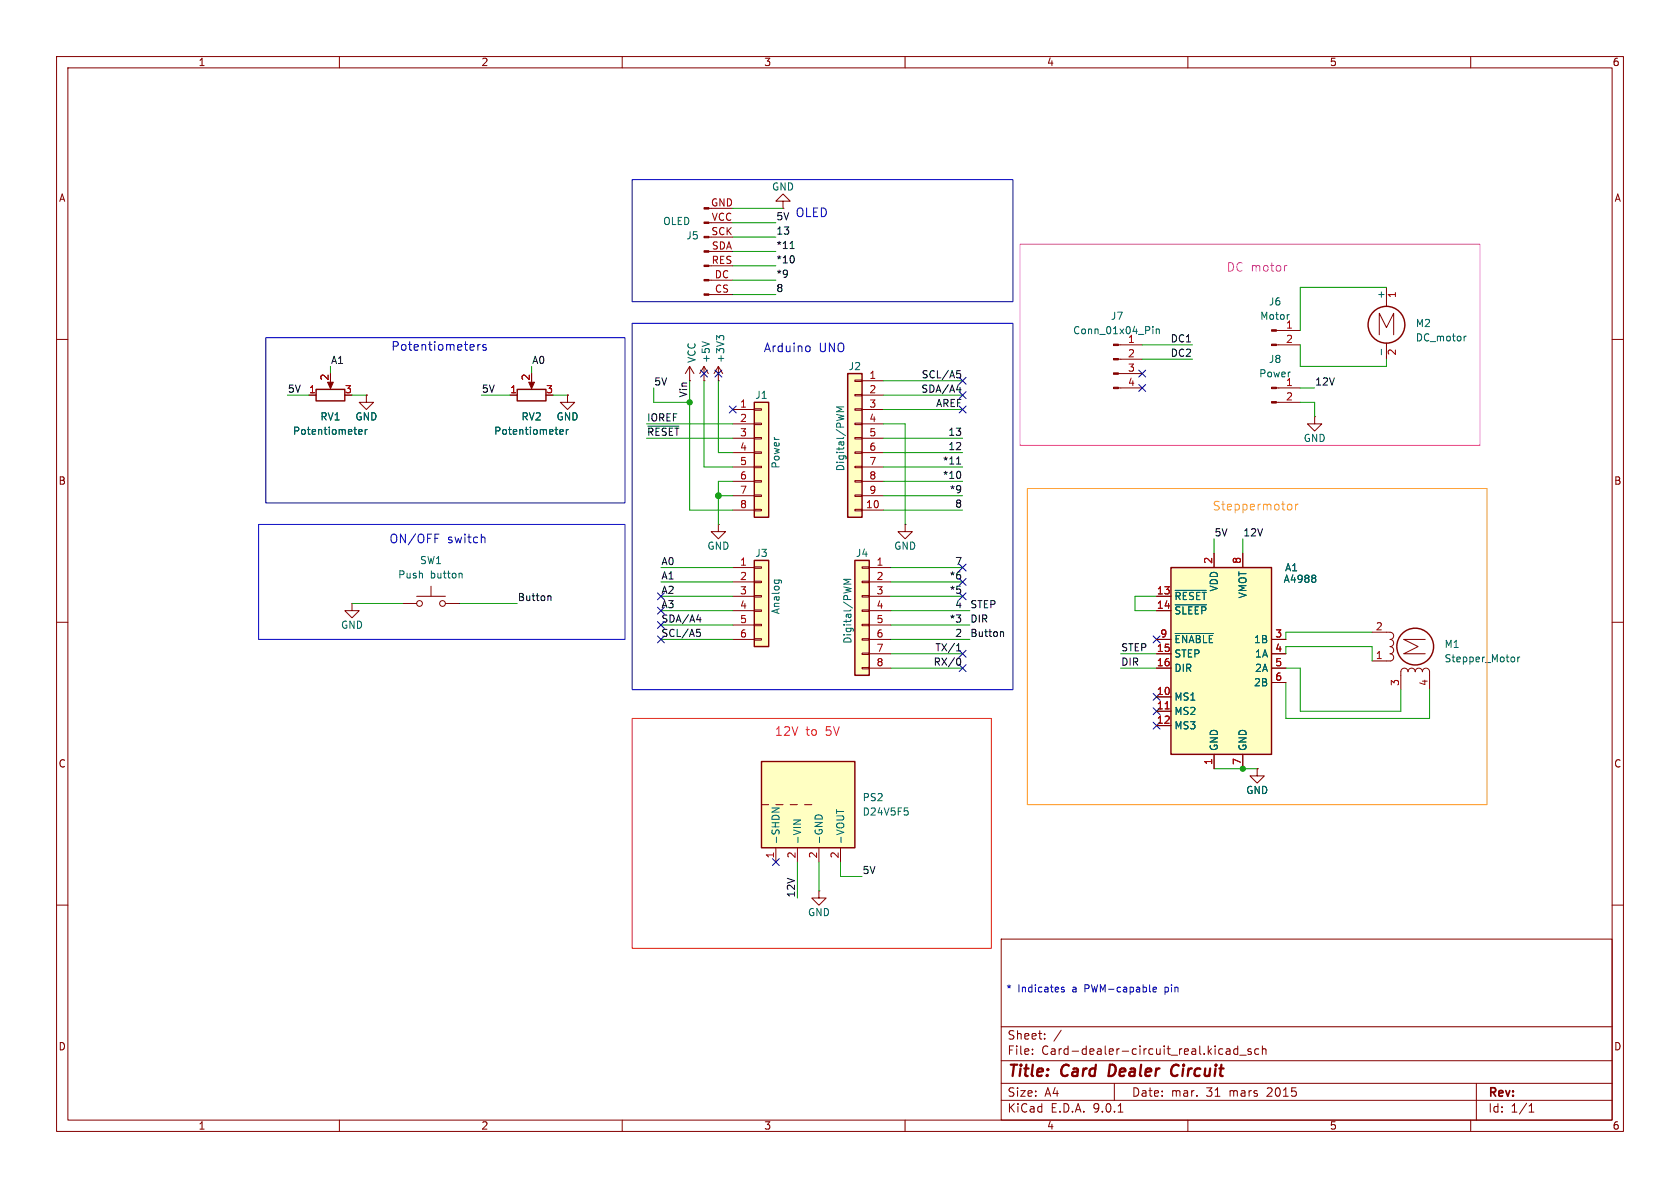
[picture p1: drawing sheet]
<svg xmlns="http://www.w3.org/2000/svg" width="297mm" height="210mm" viewBox="0 0 297 210" stroke-linecap="round" stroke-linejoin="round" font-family="sans-serif">
<g fill="none" stroke="#840000" stroke-width=".18">
<path d="M10 10h277v190h-277zM12 12h273v186h-273zM60 10v2M110 10v2M160 10v2M210 10v2M260 10v2M225.7 58.4h4.2M243.8 59.2v-3.8l1.3 2.5 1.3-2.5v3.8M245.1 50.8v3.4M10 60h2M197.7 61h4.2"/>
<path d="M197.7 63.5h4.2M197.7 66h4.2M197.7 68.6h4.2M225.7 61h4.2M232.4 73.7v1.2h1.3l-1.3 1.3-1.3-1.3h1.3M232.4 73.7h.1M245.1 60.7v2.8M285 60h2M10 110h2M242.6 111.8h3.1a.64 .64 0 0 1 .7 .6 .64 .64 0 0 1-.7 .6M245.7 113a.63 .63 0 0 1 .7 .7 .63 .63 0 0 1-.7 .6 .63 .63 0 0 1 .7 .6 .63 .63 0 0 1-.7 .7 .64 .64 0 0 1 .7 .6 .64 .64 0 0 1-.7 .6h-3.1M252 113h-3.8l2.5 1.3-2.5 1.3h3.8"/>
<path d="M285 110h2M247.6 121.9v-3.2a.64 .64 0 0 1 .7-.6 .64 .64 0 0 1 .6 .6 .64 .64 0 0 1 .7-.6 .64 .64 0 0 1 .6 .6 .64 .64 0 0 1 .6-.6 .64 .64 0 0 1 .7 .6 .64 .64 0 0 1 .6-.6 .64 .64 0 0 1 .6 .6v3.2M144.8 157.5v1.3h1.2l-1.2 1.2-1.3-1.2h1.3M144.8 157.5h.1M10 160h2M177 166h108v32h-108zM285 160h2M60 198v2M110 198v2M160 198v2M177 194.5h108M177 191.5h108"/>
<path d="M177 187.5h108M177 181.5h108M182.5 186.3v.1M182.5 185.5v.1M184.7 183.6v.1M184.7 182.8v.1M187.6 182.1l-1.3 2M197 191.5v3M197.7 196.6h.8M210 198v2M216.8 185.5h.6l.1 .9M217.5 185.8h-.5a.29 .29 0 0 0-.3 .3 .29 .29 0 0 0 .3 .3l.5-.1"/>
<path d="M218.8 185.5l-.4-.1-.3 .3v.4l.1 .2h.6M218.8 184.9v1.5M219.2 186.5h1.1M221.2 185.5l-.4-.1-.2 .2 .1 .2 .5 .2v.3h-.6M222.5 185.5l-.4-.1-.3 .3v.4l.2 .2h.5M223.2 185.5l.2-.1 .3 .1 .1 .9M223.2 184.9v1.5M260 198v2M261 191.5v6.5M270.3 196.6h.9M270.3 195.5l.4-.4v1.5"/>
</g>
<path d="M196.2 188.2l-.2 2h.4M208 188.2a1.13 1.13 0 0 0-.9 .7 1.13 1.13 0 0 0 .2 1.2l.3 .1 .5-.1" fill="none" stroke="#840000" stroke-width=".4"/>
<g fill="none" stroke="#840000" stroke-width=".25">
<circle cx="245.1" cy="57.4" r="3.3"/>
<circle cx="250.2" cy="114.3" r="3.3"/>
</g>
<path d="M203.8 57.7v.2M203.8 58.2v.8M204.4 58.2v.8M204.4 58.3l.2-.1h.3l.1 .8M227.8 55.6h.1M259.2 59.4l-.4 .3M244.2 61.7v1M267.5 116.2l.3 .2v.4l-.3 .2M268.3 116.2v.8M268.7 116.2l-.4 .2" fill="none" stroke="#006464" stroke-width=".18"/>
<g fill="#840000" stroke="#840000" stroke-width=".18">
<path d="M224.8 58.3h.9v.2h-.9z"/>
<path d="M224.8 60.8h.9v.3h-.9z"/>
<path d="M196.8 60.8h.9v.3h-.9z"/>
<path d="M196.8 63.4h.9v.2h-.9z"/>
<path d="M196.8 65.9h.9v.3h-.9z"/>
<path d="M196.8 68.5h.9v.2h-.9z"/>
</g>
<path d="M134.6 134.6h16.5v15.3h-16.5z" fill="#ffffc2"/>
<path d="M134.6 134.6h16.5v15.3h-16.5z" fill="none" stroke="#840000" stroke-width=".25"/>
<path d="M222.2 135.9v1.3h1.3l-1.3 1.2-1.2-1.2h1.2M222.2 135.9h.1M134.6 142.2h1.3M137.2 142.2h1.2M137.2 149.9v2.5M139.7 142.2h1.3M141 149.9v2.5M142.2 142.2h1.3M144.8 149.9v2.5M148.6 149.9v2.5" fill="none" stroke="#840000" stroke-width=".18"/>
<path d="M136.5 142.8h1.2l-1.2 .8M140.3 145h1.2l-1.2 .7M144.1 144.5a.68 .68 0 0 1 .6-.5 .68 .68 0 0 1 .7 .5M147.9 143.1v.7M159.9 142.8h.6M160.3 143.3l.3 .2v.3l-.3 .3" fill="none" stroke="#006464" stroke-width=".18"/>
<path d="M207 100.3h17.8v33.1h-17.8z" fill="#ffffc2"/>
<path d="M207 100.3h17.8v33.1h-17.8z" fill="none" stroke="#840000" stroke-width=".25"/>
<g fill="none" stroke="#840000" stroke-width=".18">
<path d="M214.6 97.8v2.5M219.7 97.8v2.5M204.5 105.4h2.5M204.5 108h2.5M204.5 113h2.5M204.5 115.6h2.5M204.5 118.1h2.5M224.8 113h2.5M224.8 115.6h2.5M224.8 118.1h2.5M204.5 123.2h2.5M204.5 125.7h2.5"/>
<path d="M204.5 128.3h2.5M214.6 133.4v2.5M219.7 133.4v2.5M224.8 120.7h2.5"/>
</g>
<path d="M207.7 104.4h5.5M207.7 106.9h5.6M207.7 112h6.8M232.4 101.7l.2 .2-.2 .3 .2 .3v.2l-.2 .2" fill="none" stroke="#006464" stroke-width=".18"/>
<path d="M206 125.3h.7" fill="none" stroke="#a90000" stroke-width=".18"/>
<path d="M151.1 99.1h2.6v20.3h-2.6z" fill="#ffffc2"/>
<path d="M151.1 99.1h2.6v20.3h-2.6z" fill="none" stroke="#840000" stroke-width=".25"/>
<g fill="none" stroke="#840000" stroke-width=".18">
<path d="M127 92.7v1.3h1.3l-1.3 1.3-1.3-1.3h1.3M127 92.7h.1M152.4 100.2h1.3v.3h-1.3zM152.4 102.7h1.3v.3h-1.3zM152.4 105.3h1.3v.2h-1.3zM152.4 107.8h1.3v.3h-1.3zM152.4 110.4h1.3v.2h-1.3zM152.4 112.9h1.3v.3h-1.3zM152.4 115.4h1.3v.3h-1.3zM152.4 118h1.3v.2h-1.3zM153.7 100.3h3.8M153.7 102.9h3.8"/>
<path d="M153.7 105.4h3.8M153.7 108h3.8M153.7 110.5h3.8M153.7 113h3.8M153.7 115.6h3.8M153.7 118.1h3.8"/>
</g>
<path d="M150.4 102.4h-1.2l.9 .4-.9 .5h1.2" fill="none" stroke="#006464" stroke-width=".18"/>
<path d="M133.3 71.1h2.6v20.3h-2.6z" fill="#ffffc2"/>
<path d="M133.3 71.1h2.6v20.3h-2.6z" fill="none" stroke="#840000" stroke-width=".25"/>
<g fill="none" stroke="#840000" stroke-width=".18">
<path d="M129.5 72.4h3.8M129.5 74.9h3.8M129.5 77.5h3.8M133.3 72.3h1.3v.2h-1.3zM133.3 74.8h1.3v.3h-1.3zM133.3 77.3h1.3v.3h-1.3zM133.3 79.9h1.3v.2h-1.3zM129.5 80h3.8M129.5 82.6h3.8M129.5 85.1h3.8M129.5 87.6h3.8M129.5 90.2h3.8"/>
<path d="M133.3 82.4h1.3v.3h-1.3zM133.3 85h1.3v.2h-1.3zM133.3 87.5h1.3v.3h-1.3zM133.3 90h1.3v.3h-1.3zM62.2 106.7v1.3h1.3l-1.3 1.2-1.2-1.2h1.2M62.2 106.7h.1M71.1 106.7h2.6M73.7 105.4h5M76.2 103.6v1.8M78.7 106.7h2.6"/>
<circle cx="74.2" cy="106.7" r=".51"/>
<circle cx="78.2" cy="106.7" r=".51"/>
</g>
<path d="M81.3 101.3l.4 .2v.7" fill="none" stroke="#006464" stroke-width=".18"/>
<path d="M133.3 99.1h2.6v15.2h-2.6z" fill="#ffffc2"/>
<path d="M55.9 68.8h5.1v2.1h-5.1zM91.4 68.8h5.1v2.1h-5.1zM133.3 99.1h2.6v15.2h-2.6z" fill="none" stroke="#840000" stroke-width=".25"/>
<g fill="none" stroke="#840000" stroke-width=".18">
<path d="M54.6 69.9h1.3M58.4 67.3v1M64.8 69.9v1.2h1.2l-1.2 1.3-1.3-1.3h1.3M64.8 69.9h.1M90.2 69.9h1.2M94 67.3v1M100.3 69.9v1.2h1.3l-1.3 1.3-1.2-1.3h1.2M100.3 69.9h.1M160 92.7v1.3h1.3l-1.3 1.3-1.3-1.3h1.3M160 92.7h.1M129.5 100.3h3.8M129.5 102.9h3.8"/>
<path d="M129.5 105.4h3.8M129.5 108h3.8M129.5 110.5h3.8M129.5 113h3.8M133.3 100.2h1.3v.3h-1.3zM133.3 102.7h1.3v.3h-1.3zM133.3 105.3h1.3v.2h-1.3zM133.3 107.8h1.3v.3h-1.3zM133.3 110.4h1.3v.2h-1.3zM133.3 112.9h1.3v.3h-1.3z"/>
</g>
<path d="M63.4 76.4l.6-.2v-.2l-.4-.1-.2 .2 .1 .6h.5M64.6 75.9v.9M64.9 75.9l-.3 .3M99 76.4l.6-.2-.1-.2-.3-.1-.2 .2v.6h.5M100.1 75.9v.9M100.5 75.9l-.4 .3M136.9 102.5h1l.3 .3M137 102.5l-.1 .4M137.7 102.5v.4" fill="none" stroke="#006464" stroke-width=".18"/>
<g fill="#840000" stroke="#840000" stroke-width=".18">
<path d="M93.5 67.6h1l-.5 1.1z"/>
<path d="M57.9 67.6h1l-.5 1.1z"/>
</g>
<path d="M149.9 66h2.5v25.4h-2.5z" fill="#ffffc2"/>
<path d="M149.9 66h2.5v25.4h-2.5z" fill="none" stroke="#840000" stroke-width=".25"/>
<g fill="none" stroke="#840000" stroke-width=".18">
<path d="M125.7 36.8h3.8M125.7 39.4h3.8M138.4 35.6h1.3l-1.3-1.3-1.2 1.3h1.2v1.2M138.4 36.8h.1M125.3 49.5h4.2M125.3 52.1h4.2M125.7 41.9h3.8M125.7 44.5h3.8M125.7 47h3.8M54.6 69.9h1.3M64.8 69.9h.1M90.2 69.9h1.2"/>
<path d="M100.3 69.9h.1M121.9 64.8l-.7 1.2M121.9 64.8l.8 1.2M121.9 64.8v2.5M124.5 67.3h.1M124.5 64.8l-.8 1.2M124.5 64.8l.7 1.2M124.5 64.8v2.5M127 67.3h.1M127 64.8l-.8 1.2M127 64.8l.8 1.2M127 64.8v2.5"/>
<path d="M151.1 67.2h1.3v.2h-1.3zM151.1 69.7h1.3v.3h-1.3zM151.1 72.3h1.3v.2h-1.3zM151.1 74.8h1.3v.3h-1.3zM151.1 77.3h1.3v.3h-1.3zM151.1 79.9h1.3v.2h-1.3zM152.4 67.3h3.8M152.4 69.9h3.8M152.4 72.4h3.8M152.4 74.9h3.8M152.4 77.5h3.8M225.7 68.6h4.2"/>
<path d="M225.7 71.1h4.2M151.1 82.4h1.3v.3h-1.3zM151.1 85h1.3v.2h-1.3zM151.1 87.5h1.3v.3h-1.3zM151.1 90h1.3v.3h-1.3zM152.4 80h3.8M152.4 82.6h3.8M152.4 85.1h3.8M152.4 87.6h3.8M152.4 90.2h3.8M214.6 97.8v2.5M219.7 97.8v2.5"/>
<path d="M204.5 105.4h2.5M204.5 108h2.5M204.5 113h2.5M204.5 115.6h2.5M204.5 118.1h2.5M224.8 113h2.5M224.8 115.6h2.5M224.8 118.1h2.5M204.5 123.2h2.5M204.5 125.7h2.5M204.5 128.3h2.5M214.6 133.4v2.5"/>
<path d="M219.7 133.4v2.5M222.2 135.9h.1M224.8 120.7h2.5"/>
</g>
<g fill="none" stroke="#006464" stroke-width=".18">
<path d="M127.2 59.7l-.5-.4v.8M127.2 59.6l.2-.3h.3l.3 .3M63.4 76.4l.6-.2v-.2l-.4-.1-.2 .2 .1 .6h.5M64.6 75.9v.9M64.9 75.9l-.3 .3M99 76.4l.6-.2-.1-.2-.3-.1-.2 .2v.6h.5M100.1 75.9v.9M100.5 75.9l-.4 .3M124.1 60.4l1.3 .4M149.2 71.9h-1.3l.9 .5-.9 .4h1.3M207.7 104.4h5.5M207.7 106.9h5.6"/>
<path d="M207.7 112h6.8M232.4 101.7l.2 .2-.2 .3 .2 .3v.2l-.2 .2"/>
</g>
<g fill="#840000" stroke="#840000" stroke-width=".18">
<path d="M224.8 68.5h.9v.2h-.9z"/>
<path d="M224.8 71h.9v.2h-.9z"/>
<path d="M124.5 36.7h.8v.3h-.8z"/>
<path d="M124.5 39.2h.8v.3h-.8z"/>
<path d="M124.5 41.8h.8v.2h-.8z"/>
<path d="M124.5 44.3h.8v.3h-.8z"/>
<path d="M124.5 46.9h.8v.2h-.8z"/>
<path d="M124.5 49.4h.8v.3h-.8z"/>
<path d="M124.5 51.9h.8v.3h-.8z"/>
</g>
<g fill="none" stroke="#0f0f0f" stroke-width=".18">
<path d="M139.7 43.9h.7M140.3 45.4v.8M114.5 75.3h5.5M169.1 68.9h.8M169.2 65.5h.6M169.3 66h.3l.2 .3-.1 .4-.4 .1M169.7 68.5v.8M169.1 82h.7M169.8 83.5v.8M97 105.3l.4 .2v.7M123.2 111.2h.6M123.2 109.6h.8"/>
<path d="M123.3 111.7h.3l.2 .3v.4l-.5 .1M123.8 109.1v.9M169.1 115.1h.7M169.2 114.1l.3-.3v1.3M169.4 116.3a.68 .68 0 0 1 .5 .7 .68 .68 0 0 1-.5 .6M177.1 111.7l.3 .2v.6"/>
</g>
<g fill="none" stroke="#009600" stroke-width=".18">
<path d="M129.5 39.4h7.7M129.5 36.8h8.9M129.5 49.5h7.7M129.5 44.5h7.7M129.5 41.9h7.7M129.5 47h7.7M129.5 52.1h7.7M245.1 50.8h-15.2v7.6M50.8 69.9h3.8M58.4 64.8v1.2M62.2 69.9h2.6M85.1 69.9h5.1"/>
<path d="M94 64.8v1.2M97.8 69.9h2.5M114.3 77.5h15.2M114.3 74.9h15.2M115.6 68.6v2.5h6.3M121.9 67.3v22.9h7.6M124.5 67.3v15.3h5M127 67.3v12.7h2.5M156.2 74.9h3.8v17.8M156.2 72.4h14M156.2 77.5h14M156.2 69.9h14"/>
<path d="M156.2 67.3h14M201.9 61h8.9M201.9 63.5h8.9M229.9 61v3.8h15.2v-1.3M229.9 71.1h2.5v2.6M229.9 68.6h2.5M127 87.6h2.5M129.5 85.1h-2.5v7.6M156.2 87.6h14M156.2 85.1h14M156.2 80h14M156.2 90.2h14"/>
<path d="M156.2 82.6h14M214.6 95.3v2.5M219.7 95.3v2.5M62.2 106.7h8.9M81.3 106.7h10.1M116.8 108h12.7M116.8 100.3h12.7M116.8 105.4h12.7M116.8 113h12.7M116.8 110.5h12.7M116.8 102.9h12.7M157.5 118.1h12.7"/>
<path d="M157.5 115.6h12.7M157.5 108h13.9M157.5 100.3h12.7M157.5 105.4h12.7M157.5 113h13.9M157.5 110.5h13.9M157.5 102.9h12.7M198.1 118.1h6.4M198.1 115.6h6.4M204.5 105.4h-3.8v2.6h3.8M227.3 115.6v-1.3h15.3v2.5M227.3 118.1h2.6v7.6h17.7v-3.8"/>
<path d="M242.6 111.8h-15.3v1.2M214.6 135.9h7.6M227.3 120.7v6.3h25.4v-5.1M141 152.4v6.4M144.8 152.4v5.1M148.6 152.4v2.5h3.8"/>
</g>
<g fill="none" stroke="#000084" stroke-width=".18">
<path d="M123.9 65.4l1.2 1.2M125.1 65.4l-1.2 1.2M126.4 65.4l1.2 1.2M127.6 65.4l-1.2 1.2M128.9 71.8l1.2 1.2M130.1 71.8l-1.2 1.2M169.6 71.8l1.2 1.2M169.6 66.7l1.2 1.2M169.6 69.2l1.2 1.3M170.8 71.8l-1.2 1.2M170.8 66.7l-1.2 1.2M170.8 69.2l-1.2 1.3"/>
<path d="M201.3 65.4l1.2 1.2M201.3 68l1.2 1.2M202.5 68l-1.2 1.2M202.5 65.4l-1.2 1.2M169.6 99.7l1.2 1.2M170.8 99.7l-1.2 1.2M116.2 104.8l1.2 1.2M116.2 112.4l1.2 1.2M116.2 109.9l1.2 1.2M116.2 107.3l1.2 1.3M117.4 104.8l-1.2 1.2M117.4 112.4l-1.2 1.2"/>
<path d="M117.4 109.9l-1.2 1.2M117.4 107.3l-1.2 1.3M169.6 115l1.2 1.2M169.6 102.3l1.2 1.2M169.6 104.8l1.2 1.2M169.6 117.5l1.2 1.2M170.8 115l-1.2 1.2M170.8 102.3l-1.2 1.2M170.8 104.8l-1.2 1.2M170.8 117.5l-1.2 1.2M203.9 112.4l1.2 1.2M205.1 112.4l-1.2 1.2"/>
<path d="M203.9 125.1l1.2 1.2M203.9 122.6l1.2 1.2M203.9 127.7l1.2 1.2M205.1 125.1l-1.2 1.2M205.1 122.6l-1.2 1.2M205.1 127.7l-1.2 1.2M136.6 151.8l1.2 1.2M137.8 151.8l-1.2 1.2"/>
</g>
<path d="M111.8 31.8h67.3v21.5h-67.3zM47 59.7h63.5v29.2h-63.5zM111.8 57.2h67.3v64.7h-67.3zM84.5 60.9v1M84.9 60.9l-.3 .1-.1 .2M85.9 61l-.3-.1-.3 .2 .1 .2 .5 .2v.3h-.6M142.7 61.2h.4l.1 .2-.1 .6-.4 .2M45.7 92.7h64.8v20.3h-64.8zM76.9 94.4h.7M85.5 94.9l.2 .3v.8M188.1 174.6l-.3-.1-.2 .2 .1 .2 .4 .1v.3h-.5M203.8 174.9l.6-.1v-.2l-.4-.1-.2 .2 .1 .6h.5" fill="none" stroke="#0000c2" stroke-width=".18"/>
<path d="M227.9 89.1l.3 .1 .2 .2-.1 .6-.4 .2M229 89.1v1.1M229.5 89.1l-.3 .1-.2 .2" fill="none" stroke="#ffa23b" stroke-width=".18"/>
<path d="M227.5 46.9l-.3 .1" fill="none" stroke="#ed1cff" stroke-width=".18"/>
<path d="M111.8 127h63.5v40.6h-63.5z" fill="none" stroke="#ff270f" stroke-width=".18"/>
<path d="M180.3 43.2h81.3v35.5h-81.3z" fill="none" stroke="#ff24f3" stroke-width=".18"/>
<path d="M181.6 86.4h81.3v55.8h-81.3z" fill="none" stroke="#ff9b29" stroke-width=".18"/>
<path d="M206 125.3h.7" fill="none" stroke="#a90000" stroke-width=".18"/>
<g fill="#009600" stroke="#009600" stroke-width=".18">
<circle cx="219.7" cy="135.9" r=".46"/>
<circle cx="127" cy="87.6" r=".51"/>
<circle cx="121.9" cy="71.1" r=".46"/>
</g>
<g font-size="2.8" fill="#840000">
<text x="178" y="190.9">Title:</text>
<text x="187.7" y="190.9">Card</text>
<text x="196.8" y="190.9">Dealer</text>
<text x="208.7" y="190.9">Circuit</text>
</g>
<g font-size="2.1" fill="#0000c2">
<text x="140.6" y="38.6">OLED</text>
<text x="69.1" y="62.2">Potentiometers</text>
<text x="134.9" y="62.5">Arduino</text>
<text x="144.7" y="62.5">UNO</text>
<text x="68.8" y="96.2">ON/OFF</text>
<text x="79.1" y="96.2">switch</text>
</g>
<text font-size="2.1" fill="#ed1cff" x="216.8" y="48.2">DC motor</text>
<text font-size="2.1" fill="#ffa23b" x="214.3" y="90.4">Steppermotor</text>
<g font-size="2.1" fill="#ff2722">
<text x="136.9" y="130.3">12V</text>
<text x="142.4" y="130.3">to</text>
<text x="146" y="130.3">5V</text>
</g>
<g font-size="2.1" fill="#840000">
<text x="178" y="184">Sheet:</text>
<text x="178" y="186.7">File:</text>
<text x="184.1" y="186.7">Card-dealer-circuit_real.kicad_sch</text>
<text x="178" y="196.9">KiCad</text>
<text x="178" y="194.1">Size:</text>
<text x="184.7" y="194.1">A4</text>
<text x="185.7" y="196.9">E.D.A.</text>
<text x="193.3" y="196.9">9.0.1</text>
<text x="200" y="194.1">Date:</text>
<text x="207" y="194.1">mar.</text>
<text x="213.3" y="194.1">31</text>
<text x="217.5" y="194.1">mars</text>
<text x="224.3" y="194.1">2015</text>
<text x="263" y="194.3">Rev:</text>
<text x="263" y="196.9">Id:</text>
<text x="267.1" y="196.9">1/1</text>
</g>
<g font-size="1.8" fill="#840000">
<text x="35" y="11.9">1</text>
<text x="85" y="11.9">2</text>
<text x="135" y="11.9">3</text>
<text x="185" y="11.9">4</text>
<text x="235" y="11.9">5</text>
<text x="285" y="11.9">6</text>
<text x="10.3" y="35.9">A</text>
<text x="285.3" y="35.9">A</text>
<text x="10.3" y="85.9">B</text>
<text x="285.3" y="85.9">B</text>
<text x="10.3" y="135.9">C</text>
<text x="285.3" y="135.9">C</text>
<text x="10.3" y="185.9">D</text>
<text x="285.3" y="185.9">D</text>
<text x="35" y="199.9">1</text>
<text x="85" y="199.9">2</text>
<text x="135" y="199.9">3</text>
<text x="185" y="199.9">4</text>
<text x="235" y="199.9">5</text>
<text x="285" y="199.9">6</text>
</g>
<g font-size="1.8" fill="#006464">
<text x="136.4" y="33.9">GND</text>
<text x="117.1" y="40">OLED</text>
<text x="121.2" y="42.5">J5</text>
<text x="244.9" y="53" transform="rotate(-90 244.9 53)">+</text>
<text x="189.6" y="59.3">Conn_01x04_Pin</text>
<text x="196.3" y="56.7">J7</text>
<text x="222.7" y="56.7">Motor</text>
<text x="224.2" y="54.2">J6</text>
<text x="227.3" y="58.2">1</text>
<text x="250.2" y="58">M2</text>
<text x="123.2" y="64.3" transform="rotate(-90 123.2 64.3)">VCC</text>
<text x="125.7" y="64.3" transform="rotate(-90 125.7 64.3)">+5V</text>
<text x="128.2" y="64.3" transform="rotate(-90 128.2 64.3)">+3V3</text>
<text x="149.9" y="65.6">J2</text>
<text x="199.3" y="60.7">1</text>
<text x="224.2" y="64.4">J8</text>
<text x="250.2" y="60.6">DC_motor</text>
<text x="133.4" y="70.7">J1</text>
<text x="222.5" y="66.9">Power</text>
<text x="227.3" y="68.3">1</text>
<text x="51.7" y="77.1">Potentiometer</text>
<text x="56.5" y="74.5">RV1</text>
<text x="62.7" y="74.5">GND</text>
<text x="87.3" y="77.1">Potentiometer</text>
<text x="92.1" y="74.5">RV2</text>
<text x="98.3" y="74.5">GND</text>
<text x="138" y="82.9" transform="rotate(-90 138 82.9)">Power</text>
<text x="149.5" y="83.4" transform="rotate(-90 149.5 83.4)">Digital/PWM</text>
<text x="230.4" y="78.3">GND</text>
<text x="74.2" y="99.9">SW1</text>
<text x="125" y="97.4">GND</text>
<text x="133.4" y="98.7">J3</text>
<text x="151.2" y="98.7">J4</text>
<text x="158" y="97.4">GND</text>
<text x="227.1" y="101.2">A1</text>
<text x="70.3" y="102.5">Push</text>
<text x="76.1" y="102.5">button</text>
<text x="207.5" y="106.3">~{RESET}</text>
<text x="215.5" y="104.7" transform="rotate(-90 215.5 104.7)">VDD</text>
<text x="220.6" y="105.9" transform="rotate(-90 220.6 105.9)">VMOT</text>
<text x="226.8" y="103.2">A4988</text>
<text x="60.2" y="111.4">GND</text>
<text x="138" y="108.7" transform="rotate(-90 138 108.7)">Analog</text>
<text x="150.7" y="113.9" transform="rotate(-90 150.7 113.9)">Digital/PWM</text>
<text x="207.5" y="108.8">~{SLEEP}</text>
<text x="207.5" y="113.9">~{ENABLE}</text>
<text x="221.6" y="113.9">1B</text>
<text x="207.5" y="116.4">STEP</text>
<text x="207.5" y="119">DIR</text>
<text x="221.8" y="116.4">1A</text>
<text x="221.8" y="119">2A</text>
<text x="255.3" y="114.7">M1</text>
<text x="255.3" y="117.3">Stepper_Motor</text>
<text x="207.5" y="124.1">MS1</text>
<text x="221.6" y="121.5">2B</text>
<text x="207.5" y="126.6">MS2</text>
<text x="207.5" y="129.1">MS3</text>
<text x="215.5" y="132.8" transform="rotate(-90 215.5 132.8)">GND</text>
<text x="220.6" y="132.8" transform="rotate(-90 220.6 132.8)">GND</text>
<text x="152.4" y="141.8">PS2</text>
<text x="220.2" y="140.6">GND</text>
<text x="138" y="149.4" transform="rotate(-90 138 149.4)">-SHDN</text>
<text x="141.8" y="149.4" transform="rotate(-90 141.8 149.4)">-VIN</text>
<text x="145.6" y="149.4" transform="rotate(-90 145.6 149.4)">-GND</text>
<text x="149.5" y="149.4" transform="rotate(-90 149.5 149.4)">-VOUT</text>
<text x="152.4" y="144.4">D24V5F5</text>
<text x="142.7" y="162.2">GND</text>
</g>
<g font-size="1.8" fill="#a90000">
<text x="125.6" y="36.6">GND</text>
<text x="125.7" y="41.7">SCK</text>
<text x="125.7" y="39.1">VCC</text>
<text x="125.7" y="46.7">RES</text>
<text x="125.7" y="44.2">SDA</text>
<text x="126.3" y="49.3">DC</text>
<text x="126.3" y="51.8">CS</text>
<text x="247.1" y="52.8" transform="rotate(-90 247.1 52.8)">1</text>
<text x="199.3" y="63.2">2</text>
<text x="199.3" y="65.8">3</text>
<text x="227.3" y="60.7">2</text>
<text x="247.1" y="62.9" transform="rotate(-90 247.1 62.9)">2</text>
<text x="54.5" y="69.6">1</text>
<text x="58.2" y="67.4" transform="rotate(-90 58.2 67.4)">2</text>
<text x="60.9" y="69.6">3</text>
<text x="90.1" y="69.6">1</text>
<text x="93.7" y="67.4" transform="rotate(-90 93.7 67.4)">2</text>
<text x="96.4" y="69.6">3</text>
<text x="153.6" y="67.1">1</text>
<text x="153.6" y="69.6">2</text>
<text x="199.3" y="68.3">4</text>
<text x="227.3" y="70.9">2</text>
<text x="130.7" y="72.1">1</text>
<text x="130.7" y="74.7">2</text>
<text x="130.7" y="77.2">3</text>
<text x="153.6" y="72.1">3</text>
<text x="153.6" y="74.7">4</text>
<text x="153.6" y="77.2">5</text>
<text x="130.7" y="79.8">4</text>
<text x="130.7" y="82.3">5</text>
<text x="153.6" y="79.8">6</text>
<text x="153.6" y="82.3">7</text>
<text x="130.7" y="84.8">6</text>
<text x="130.7" y="87.4">7</text>
<text x="130.7" y="89.9">8</text>
<text x="153" y="89.9">10</text>
<text x="153.6" y="84.8">8</text>
<text x="153.6" y="87.4">9</text>
<text x="130.7" y="100.1">1</text>
<text x="154.9" y="100.1">1</text>
<text x="214.4" y="99.8" transform="rotate(-90 214.4 99.8)">2</text>
<text x="219.5" y="99.8" transform="rotate(-90 219.5 99.8)">8</text>
<text x="130.7" y="102.6">2</text>
<text x="130.7" y="105.2">3</text>
<text x="130.7" y="107.7">4</text>
<text x="154.9" y="102.6">2</text>
<text x="154.9" y="105.2">3</text>
<text x="154.9" y="107.7">4</text>
<text x="204.4" y="105.2">13</text>
<text x="204.4" y="107.7">14</text>
<text x="130.7" y="110.2">5</text>
<text x="130.7" y="112.8">6</text>
<text x="154.9" y="110.2">5</text>
<text x="154.9" y="112.8">6</text>
<text x="205" y="112.8">9</text>
<text x="225.4" y="112.8">3</text>
<text x="243.1" y="111.5">2</text>
<text x="154.9" y="115.3">7</text>
<text x="154.9" y="117.9">8</text>
<text x="204.4" y="115.3">15</text>
<text x="204.4" y="117.9">16</text>
<text x="225.4" y="115.3">4</text>
<text x="225.4" y="117.9">5</text>
<text x="243.1" y="116.6">1</text>
<text x="204.4" y="122.9">10</text>
<text x="204.4" y="125.5">11</text>
<text x="225.4" y="120.4">6</text>
<text x="247.4" y="121.4" transform="rotate(-90 247.4 121.4)">3</text>
<text x="252.5" y="121.4" transform="rotate(-90 252.5 121.4)">4</text>
<text x="204.4" y="128">12</text>
<text x="214.4" y="135.3" transform="rotate(-90 214.4 135.3)">1</text>
<text x="219.5" y="135.3" transform="rotate(-90 219.5 135.3)">7</text>
<text x="136.9" y="151.8" transform="rotate(-90 136.9 151.8)">1</text>
<text x="140.7" y="151.8" transform="rotate(-90 140.7 151.8)">2</text>
<text x="144.5" y="151.8" transform="rotate(-90 144.5 151.8)">2</text>
<text x="148.3" y="151.8" transform="rotate(-90 148.3 151.8)">2</text>
</g>
<g font-size="1.8" fill="#0f0f0f">
<text x="137.2" y="39">5V</text>
<text x="137.2" y="41.6">13</text>
<text x="137.2" y="44.1">*11</text>
<text x="137.2" y="46.6">*10</text>
<text x="137.2" y="51.7">8</text>
<text x="137.2" y="49.2">*9</text>
<text x="58.4" y="64.4">A1</text>
<text x="94" y="64.4">A0</text>
<text x="206.9" y="63.2">DC2</text>
<text x="206.9" y="60.6">DC1</text>
<text x="50.8" y="69.5">5V</text>
<text x="85.1" y="69.5">5V</text>
<text x="115.6" y="68.2">5V</text>
<text x="121.6" y="70.4" transform="rotate(-90 121.6 70.4)">Vin</text>
<text x="162.8" y="69.5">SDA/A4</text>
<text x="162.8" y="67">SCL/A5</text>
<text x="232.4" y="68.2">12V</text>
<text x="114.3" y="77.1">~{RESET}</text>
<text x="114.3" y="74.6">IOREF</text>
<text x="165.4" y="72">AREF</text>
<text x="167.6" y="77.1">13</text>
<text x="166.6" y="82.2">*11</text>
<text x="167.6" y="79.7">12</text>
<text x="166.6" y="84.7">*10</text>
<text x="167.8" y="87.3">*9</text>
<text x="168.8" y="89.8">8</text>
<text x="214.6" y="94.9">5V</text>
<text x="219.7" y="94.9">12V</text>
<text x="116.8" y="100">A0</text>
<text x="168.8" y="100">7</text>
<text x="91.4" y="106.3">Button</text>
<text x="116.8" y="105.1">A2</text>
<text x="116.8" y="102.5">A1</text>
<text x="116.8" y="107.6">A3</text>
<text x="167.8" y="102.5">*6</text>
<text x="167.8" y="105.1">*5</text>
<text x="168.8" y="107.6">4</text>
<text x="171.4" y="107.6">STEP</text>
<text x="116.8" y="110.1">SDA/A4</text>
<text x="116.8" y="112.7">SCL/A5</text>
<text x="167.8" y="110.1">*3</text>
<text x="168.8" y="112.7">2</text>
<text x="171.4" y="110.1">DIR</text>
<text x="171.4" y="112.7">Button</text>
<text x="165" y="117.8">RX/0</text>
<text x="165.3" y="115.2">TX/1</text>
<text x="198.1" y="115.2">STEP</text>
<text x="198.1" y="117.8">DIR</text>
<text x="152.4" y="154.6">5V</text>
<text x="140.6" y="158.8" transform="rotate(-90 140.6 158.8)">12V</text>
</g>
<g font-size="1.8" fill="#0000c2">
<text x="177.8" y="175.5">*</text>
<text x="179.9" y="175.5">Indicates</text>
<text x="189.7" y="175.5">a</text>
<text x="192" y="175.5">PWM-capable</text>
<text x="206.4" y="175.5">pin</text>
</g>
</svg>
